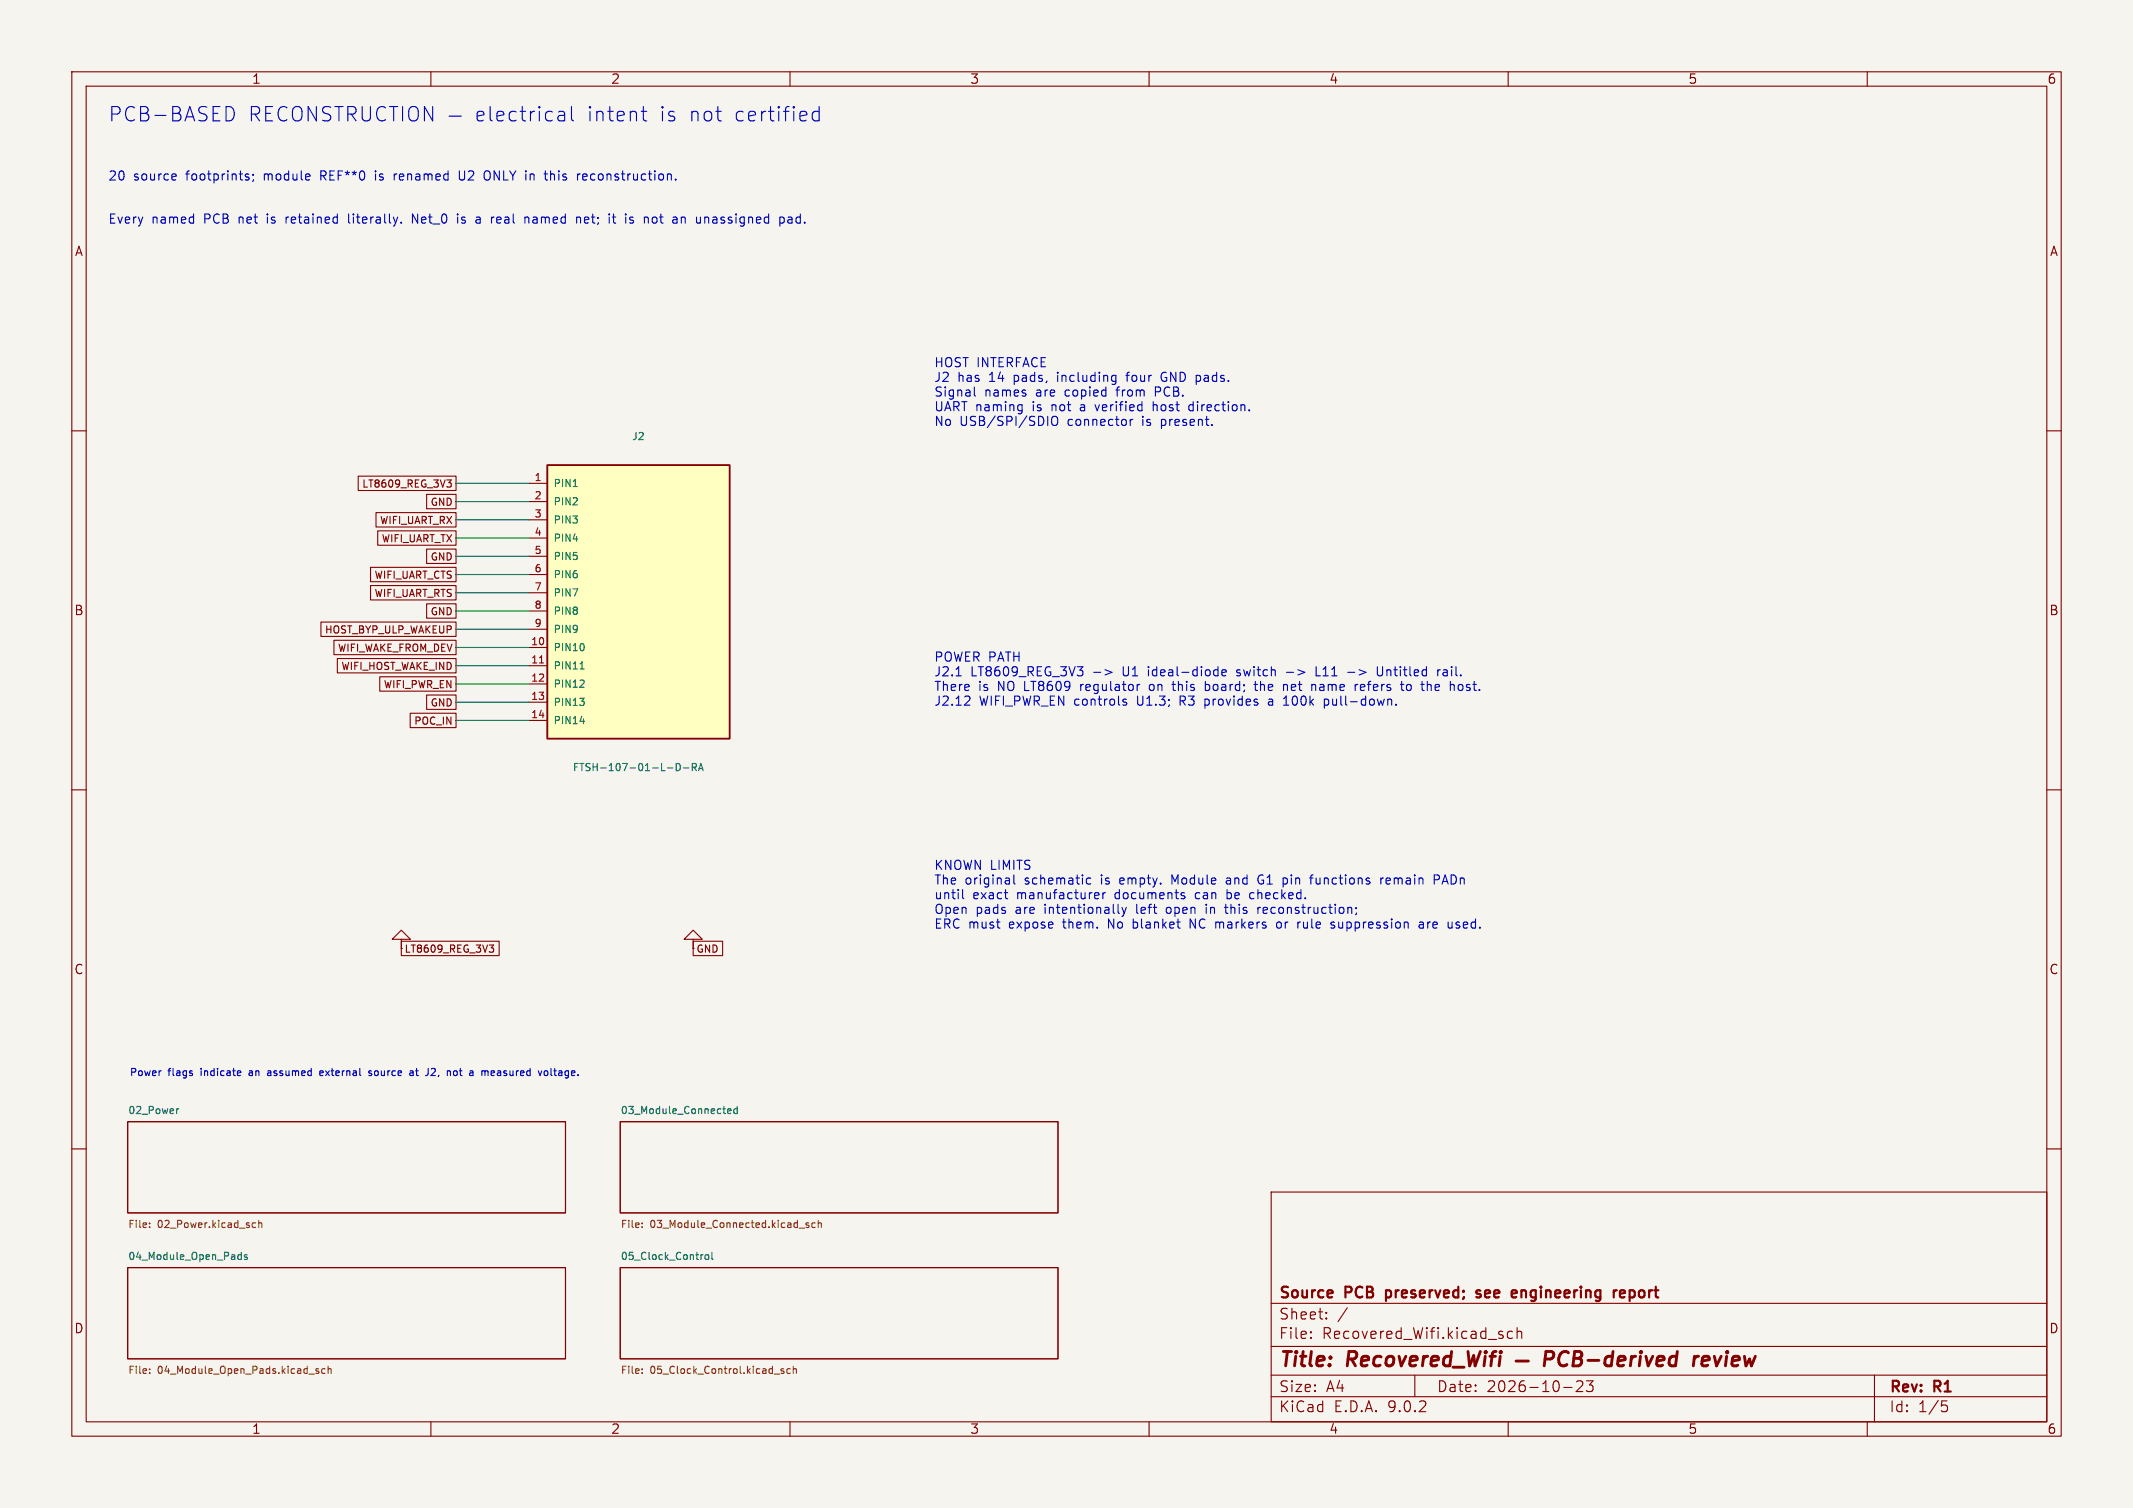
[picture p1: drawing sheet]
<svg xmlns="http://www.w3.org/2000/svg" width="297mm" height="210mm" viewBox="0 0 297 210" stroke-linecap="round" stroke-linejoin="round" font-family="sans-serif">
<path d="M0 0h297v210h-297z" fill="#f5f4ef" stroke="#f5f4ef" stroke-width=".14"/>
<g fill="none" stroke="#840000" stroke-width=".15">
<path d="M10 10h277v190h-277zM12 12h273v186h-273zM60 10v2M110 10v2M160 10v2M210 10v2M260 10v2M10 60h2M285 60h2M10 110h2M285 110h2M17.8 156.2h60.9v12.7h-60.9z"/>
<path d="M86.4 156.2h60.9v12.7h-60.9zM10 160h2M17.8 176.5h60.9v12.7h-60.9zM86.4 176.5h60.9v12.7h-60.9zM177 166h108v32h-108zM285 160h2M60 198v2M110 198v2M160 198v2M177 194.5h108M177 191.5h108M177 187.5h108"/>
<path d="M177 181.5h108M182.5 186.3h.1l-.1 .1M182.5 186.3v.1M182.5 185.5v.1M182.5 185.5h.1l-.1 .1M184.7 183.6v.1M184.7 183.6h-.1l.1 .1M184.7 182.8v.1M184.7 182.8h-.1l.1 .1M187.6 182.1l-1.3 2M197 191.5v3M209.2 186l.1 .1-.1 .2"/>
<path d="M210 198v2M210.6 185.5l-.4-.1-.3 .3v.4l.1 .2 .2 .1 .4-.1M211.2 185.5a.37 .37 0 0 1 .7 .1v.8M211.2 184.9v1.5M217.7 193.2h1.2M219.5 192.4l.2-.1 .5 .1a.41 .41 0 0 1 .1 .5l-.8 .9h.9M220.9 192.3h.9l-.5 .6a.41 .41 0 0 1 .5 .3v.3l-.1 .2-.6 .1-.2-.1M260 198v2M261 191.5v6.5M270.4 195.1h.7M270.5 195.7h.4l.3 .3v.3l-.2 .2-.5 .1"/>
</g>
<g fill="none" stroke="#840000" stroke-width=".4">
<path d="M211.1 189.5h1.7M215.1 189.3h.8a.55 .55 0 0 0 .4-.5 .55 .55 0 0 0-.3-.6h-.7l-.3 2M218.4 188.4a.8 .8 0 0 0-.9-.1 .8 .8 0 0 0-.4 .8 .76 .76 0 0 0 .1 .9 .76 .76 0 0 0 .9 .1l.1-.1M219.1 189.2h.7M219.3 188.2h.6a.49 .49 0 0 1 .4 .5 .49 .49 0 0 1-.5 .5l.3 .1a.58 .58 0 0 1-.3 .9h-.8zM221.1 189.4h1.5M224.5 189a.66 .66 0 0 0-1 .3l-.1 .5 .2 .3 .2 .1 .6-.1M224.6 188.2l-.3 2M225.3 189.5l1-.1-.1-.4-.2-.1-.5 .1-.2 .2-.1 .7 .1 .2 .2 .1 .6-.1M227.2 188.9l-.2 1.3M227.8 188.9a.59 .59 0 0 0-.7 .4M228.4 188.9l-.1 1.3"/>
<path d="M228.5 188.2v.2M228.5 188.2l-.1 .1 .1 .1M228.5 188.2l.1 .1-.1 .1M229.2 188.9l.3 1.3 .6-1.3M230.7 189.5l1-.1-.1-.4-.1-.1-.6 .1-.1 .2-.1 .7v.2l.2 .1 .6-.1M233.5 189a.66 .66 0 0 0-1 .3l-.1 .5 .2 .3 .1 .1 .6-.1M233.6 188.2l-.3 2M235.9 188.9l-.1 1.3M236.5 188.9a.59 .59 0 0 0-.6 .4M237.8 188.9l-.6 .1-.1 .2-.1 .7v.2l.2 .1h.4M238 189.4l-1 .1"/>
</g>
<path d="M193 179.7v1.5M193.1 179.7l-.1 .1M206.1 179.8l-.3-.1-.2 .2v.2l.5 .2 .1 .1-.1 .2-.1 .1-.4-.1M211 179.7l.1 .1 .1 .2-.7 .2M225.1 179.7l-.3 .1M193 180.6l.1 .1M211.1 180.6l-.1 .1M225.6 180.2l.7-.2-.1-.2-.4-.1-.2 .2v.7l.2 .1 .4-.1" fill="none" stroke="#840000" stroke-width=".3"/>
<path d="M24.6 154.4v.7M24.9 154.4l-.3 .2M101.3 154.7h.5l-.1-.2-.2-.1-.2 .2 .1 .4h.3M102.7 154.5l-.3-.1-.2 .2 .1 .4h.4M102.7 154.1v1M33.2 174.8h.4M33.2 175.4h.4M33.6 174.4v1M34.4 174.8l-.2-.1-.2 .2 .1 .1 .3 .1v.3h-.4M97.8 174.7h.1M98.2 174.8l.2-.1 .3 .1v.4l-.1 .2h-.2l-.2-.1zM99.1 174.4v.9l.2 .1" fill="none" stroke="#006464" stroke-width=".15"/>
<g fill="none" stroke="#725600" stroke-width=".15">
<path d="M20.8 170.9h.1M20.8 170.3v.1M35.2 170.9h.4M35.2 170.3h.4M36 170.4l.2-.1h.2l.1 .6M36 169.9v1M89.4 170.9h.1M89.4 170.3v.1M111.3 171h.7M112.6 170.3h-.2l-.2 .1 .1 .2 .3 .1v.2h-.4M113.5 170.3h-.3l-.2 .2 .1 .4h.4M113.9 170.4l.2-.1h.2l.1 .6"/>
<path d="M113.9 169.9v1M20.8 190.7h.1M20.8 191.2v.1M44 190.8l.4 .3-.1 .2-.3-.1M44.4 190.7l-.3-.1-.1 .1M45.3 190.7l-.3-.1-.2 .2 .1 .4h.4M45.7 190.7l.1-.1 .3 .1v.6M45.7 190.3v1M89.4 190.7h.1M89.4 191.2v.1M109.1 190.7l-.2-.1-.2 .1 .1 .2 .3 .1v.2h-.4M110 190.7l-.3-.1-.1 .2 .1 .4h.3"/>
<path d="M110.5 190.7l.1-.1 .2 .1 .1 .6M110.5 190.3v1"/>
</g>
<path d="M76.2 64.8h25.4v38.1h-25.4z" fill="#ffffc2"/>
<path d="M76.2 64.8h25.4v38.1h-25.4z" fill="none" stroke="#840000" stroke-width=".25"/>
<g fill="none" stroke="#840000" stroke-width=".15">
<path d="M49.9 66.3h13.6v2h-13.6zM51.6 79h11.9v2h-11.9zM52.4 71.4h11.1v2h-11.1zM52.6 73.9h10.9v2h-10.9zM59.4 76.5h4.1v2h-4.1zM59.4 68.8h4.1v2.1h-4.1zM62.2 66.8h.6l-.3 .4 .3 .1v.3l-.2 .2h-.2M73.7 67.3h2.5M73.7 69.9h2.5M73.7 72.4h2.5M73.7 74.9h2.5M73.7 77.5h2.5"/>
<path d="M44.7 86.6h18.8v2h-18.8zM46.5 89.2h17v2h-17zM47 91.7h16.5v2h-16.5zM51.6 81.5h11.9v2.1h-11.9zM52.9 94.2h10.6v2.1h-10.6zM57.1 99.3h6.4v2h-6.4zM59.4 84.1h4.1v2h-4.1zM59.4 96.8h4.1v2h-4.1zM73.7 80h2.5M73.7 82.6h2.5M73.7 85.1h2.5M73.7 87.6h2.5"/>
<path d="M73.7 90.2h2.5M73.7 92.7h2.5M73.7 95.3h2.5M73.7 97.8h2.5M73.7 100.3h2.5M55.9 130.8h1.2l-1.2-1.3-1.3 1.3h1.3v1.3M55.9 131.1h13.6v2h-13.6zM68.1 131.6h.6l-.3 .4 .3 .1v.3l-.2 .2h-.2M96.5 130.8h1.3l-1.3-1.3-1.3 1.3h1.3v1.3M96.5 131.1h4.1v2h-4.1z"/>
</g>
<g fill="none" stroke="#006464" stroke-width=".15">
<path d="M79.8 67.8h.6M80.7 97.2h.6l-.3 .4M80.8 93.2h.5M81.2 94.8l.1 .1v.2l-.6 .6h.6M81.3 89.8v.6M81.3 97.7v.4M80.8 100.5h.6M92.9 106.9h.8M94.2 106.3a.51 .51 0 0 1 .5 .5 .51 .51 0 0 1-.5 .5zM95.2 106.9h.7M96.4 106.8h.5l.1-.1-.1-.3-.5-.1v1M96.6 106.8l.4 .5"/>
<path d="M97.3 107.3l.3-1 .3 1M97.4 107h.4"/>
</g>
<path d="M75.1 92.3h.6" fill="none" stroke="#a90000" stroke-width=".15"/>
<g fill="none" stroke="#009600" stroke-width=".15">
<path d="M63.5 72.4h10.2M63.5 69.9h10.2M63.5 77.5h10.2M63.5 74.9h10.2M63.5 67.3h10.2M63.5 87.6h10.2M63.5 90.2h10.2M63.5 85.1h10.2M63.5 82.6h10.2M63.5 80h10.2M63.5 97.8h10.2M63.5 95.3h10.2"/>
<path d="M63.5 92.7h10.2M63.5 100.3h10.2"/>
</g>
<g fill="none" stroke="#0000c2" stroke-width=".15">
<path d="M31.5 14.8a1.05 1.05 0 0 1 1.1 .7 1.05 1.05 0 0 1-.4 1.2l-.7 .1M35 15.9h.8a.54 .54 0 0 0 .4-.5 .54 .54 0 0 0-.4-.6h-.8v2M35.5 15.9l.6 .9M37 15.8h.7M38 14.8h-1v2h1M40 15a.75 .75 0 0 0-.9-.1 .75 .75 0 0 0-.4 .8 .85 .85 0 0 0 .2 .9 .85 .85 0 0 0 1 .1l.1-.1M41 14.9a.66 .66 0 0 1 .7 0 .66 .66 0 0 1 .4 .6v.7a.67 .67 0 0 1-.7 .7 .67 .67 0 0 1-.7-.7v-.7l.1-.4zM44.1 14.8v2l-1.2-2v2M46.1 14.9l-.8-.1a.49 .49 0 0 0-.4 .5 .49 .49 0 0 0 .4 .5 .73 .73 0 0 1 .8 .5 .51 .51 0 0 1-.4 .5l-.8-.1M46.6 14.8h1.2M47.2 14.8v2M48.4 15.9h.8a.54 .54 0 0 0 .4-.5 .54 .54 0 0 0-.4-.6h-.8v2"/>
<path d="M48.9 15.9l.7 .9M50.4 14.8v1.7l.4 .3 .6-.1 .2-.2v-1.7M53.7 15a.75 .75 0 0 0-.9-.1 .75 .75 0 0 0-.4 .8 .85 .85 0 0 0 .3 .9 .85 .85 0 0 0 .9 .1l.1-.1M54.2 14.8h1.2M54.8 14.8v2M56.1 14.8v2M57.2 14.9a.66 .66 0 0 1 .7 0 .66 .66 0 0 1 .3 .6v.7a.67 .67 0 0 1-.6 .7 .67 .67 0 0 1-.7-.7v-.7l.1-.4zM60.2 14.8v2l-1.1-2v2M62.5 16.2h1.7M66.4 16.2l1-.2-.1-.4-.6-.1-.3 .3v.8l.1 .1 .2 .1 .6-.1M68.2 14.8v1.8l.3 .2M69.2 16.2l.9-.2v-.4l-.6-.1-.3 .3v.8l.1 .1 .2 .1 .6-.1"/>
<path d="M71.9 15.6l-.6-.1-.4 .4v.6l.2 .2 .2 .1 .6-.1M72.4 15.5h.8M72.7 14.8v1.8l.1 .1 .4 .1M73.9 15.5v1.3M74.4 15.5a.51 .51 0 0 0-.5 .4M75.1 14.8v.2M75.1 15.5v1.3M75.1 14.8l-.1 .1 .1 .1M75.1 14.8l.1 .1-.1 .1M76.9 15.6l-.6-.1-.3 .4v.6l.1 .2 .2 .1 .6-.1M77.8 15.6l.2-.1 .5 .1 .1 .2v1M78.6 16l-.6 .1a.39 .39 0 0 0-.3 .4 .39 .39 0 0 0 .3 .3l.6-.1"/>
<path d="M79.6 14.8v1.8l.3 .2M89.3 15.5h.8M89.6 14.8v1.8l.1 .1 .4 .1M114.1 15.6l-.6-.1-.4 .4v.6l.2 .2 .2 .1 .6-.1M114.1 14.8v2M24.4 24.2l.1 .1v.2l-.6 .1M24.5 25l-.1 .1M34.2 24.6h.3l.2 .2-.1 .2-.3 .1M34.2 24.3h.4M35.2 24.3v.1M35.3 25l-.1 .3M39.8 30.2v.9"/>
<path d="M40.1 30.2l-.3 .3M48.5 29.8v1.1l.2 .2M52.3 23.8v.1M52.3 24.2v.9M54.9 24.2v.9M55.3 24.2l-.3 .1-.1 .2M55.9 31v.1M57.4 31.1v-1.3l.8 1.3M63.7 29.8v.1M64 23.8v1l.2 .3 .4-.1M64.3 31l.3 .1M64.4 30.2l-.1 .2 .1 .2"/>
<path d="M66.7 30.2l.2 .2v.7M66.9 31l-.2 .1M66.9 30.5l-.2 .1M67.7 23.8h.3l.2 .2M68.2 24.9l-.2 .2h-.3M69.2 31l.4 .1M69.6 30.2l-.4 .1M69.8 30.5l-.6 .1M73.5 30.2l.1 .2v.7M74.6 30.2l-.4 .1M74.7 30.6h-.3a.25 .25 0 0 0-.2 .2 .25 .25 0 0 0 .2 .3h.3M76.7 23.8v1.3"/>
<path d="M77 24.2l-.3 .1M81.1 24.6l.6-.1v-.2l-.4-.1-.2 .2 .1 .6h.5M81.9 30.3l-.3-.1-.2 .2v.6h.5M82 30.5l-.6 .1M91.4 30.3l.1 .2v.3l-.1 .2M91.8 30.2h.5M99.6 30.2l-.3 .1M99.7 30.6h-.3a.25 .25 0 0 0-.2 .2 .25 .25 0 0 0 .2 .3h.3M109.7 30.3h.5l.1 .8M110.3 30.5l-.4 .1a.25 .25 0 0 0-.2 .2 .25 .25 0 0 0 .2 .3l.4-.1M111.4 30.3l-.3-.1-.3 .3v.3l.2 .2h.4M135.7 53.9v1.1l.1 .2"/>
<path d="M142 56.4h.3M142.3 56.4v1l-.2 .2M142.3 57.1l-.3 .1M146.5 58.2a.85 .85 0 0 0 .2 1.1 .43 .43 0 0 0 .6-.5l-.1-.6M152.5 56.4l.3 .8M155 52.3h.4M155.4 52.3v1l-.3 .2M155.4 53.1h-.4M156.8 52.3h.5M157 51.9v1.2M157.4 58.4v.9M157.7 58.4l-.2 .1-.1 .1"/>
<path d="M160.6 55.9v1.3M160.9 54.6h.5M160.9 56.4l-.3 .1M161.4 53.9h-.5v1.3M162.1 51.8a.68 .68 0 0 0-.4 .7 .68 .68 0 0 0 .4 .6M166.1 56.4h-.3l-.3 .2v.4l.2 .1h.4M133.1 94.1h.7M135.1 97.2l-.1 .3-.7 .7h.8M150 92.8h.8l-.4 .5M150.7 93.4l.1 .2v.3l-.1 .2M152.3 93.6h1M153.9 93.3l.9 .3-.9 .4"/>
<path d="M156.4 97.7l.4 .1 .1 .2-.2 .2-.4-.1M158.7 95.3l-.2 .1M160.2 95.4l-.2 .2v.3l.2 .2M163.2 95.3h.5M163.4 94.9v1.1v.1l.3 .1M167.8 97.4v1.2M167.8 98.1l.1 .1M167.8 95.4l.4-.1 .2 .1M167.8 94.9v1.3M167.9 97.4h-.1M168.4 96l-.2 .2-.4-.1M169.5 93.3h.1"/>
<path d="M169.6 92.8v1.3M169.6 94.1h-.1M170.1 93.7l.6-.1v-.3h-.4l-.2 .2 .1 .6h.5M172.2 94.1h.1M172.4 93.3l-.2 .2 .2 .2M174.6 95.3h.5M174.8 94.9v1.1l.1 .1 .2 .1M176.7 97.4h.5v.8M177.2 97.7h-.4a.25 .25 0 0 0-.2 .3 .25 .25 0 0 0 .2 .2l.4-.1M178.7 98.2h.7M178.7 97.3l.4-.4v1.3M178.9 95.3l.3 .1 .1 .1v.7"/>
<path d="M179.1 93.6h1M183.1 95.4l.1 .8M183.3 92.8v1.3h.6M183.8 95.7v.4M184.4 97.4h.4l.2 .2v.4l-.1 .1h-.5M184.4 97.4v1.2M187.7 93.6h.9M189.4 95.7l.6-.1v-.2l-.4-.1-.2 .2 .1 .6h.5M191.8 92.8v1.1l.2 .2h.4l.1-.2v-1.1M194.4 98.1v.1M195.9 95.4l.2-.1 .3 .1 .1 .5-.1 .2-.3 .1-.2-.2zM199.2 95.4l.1 .8"/>
<path d="M200.2 93.3v.8M200.6 93.3h-.3l-.1 .2M201.3 93.3h-.3M201.4 93.6h-.3a.25 .25 0 0 0-.2 .3 .25 .25 0 0 0 .2 .2h.3M203.2 95.4l.3-.1 .2 .3-.1 .4-.1 .2-.3-.1M134 123.9v1.1l.2 .2M140.2 125.2h.1M141.2 121.8v1.1l.1 .2M151.3 123l.2 .1h.4M151.9 122.3h-.4l-.2 .1M152.6 124.3l.4 .1v.2l-.6 .1M153 125.1l-.4 .1"/>
<path d="M153.6 124.3v.9M153.9 124.3l-.2 .1-.1 .2M155.7 125.9v1.1l.2 .2M156.2 126.4l.3 .8M156.5 127.2l-.1 .3-.2 .1M156.8 126.4l-.3 .8M157.8 128v1.3M157.8 129.2l.1 .1M157.9 128.4l-.1 .1M162.5 126.4l-.1 .2v.4l.1 .1M163.6 122.8l-.4-1v1.3M164.6 124.7l.3 .1 .1 .2-.2 .2h-.2"/>
<path d="M164.6 124.3l.3 .1M165.7 129.3v-1.3l.7 1.3M168 126.4v.8M170.5 126.4h.5M170.7 125.9v1.1v.1l.3 .1M170.9 123.9v1.3M170.9 125.1l.1 .1M171 124.3l-.1 .1M171.2 122.3h-.4M171.2 122.6h-.3a.25 .25 0 0 0-.2 .3 .25 .25 0 0 0 .2 .2h.3M174.5 124.3l-.4 .1-.1 .2 .1 .4 .4 .2M175.2 126.4v.8"/>
<path d="M175.5 126.4h-.2l-.1 .2M175.7 122.6h.2M175.8 121.8a.64 .64 0 0 0-.7 .7 .64 .64 0 0 0 .6 .6h.2M175.9 126.4v.7M176.5 126.7l-.6 .1M177.9 128.5l-.1 .1v.4l.2 .3 .3-.1 .1-.2v-.4l-.1-.1M178.8 122.3h.3l.2 .2-.1 .5-.4 .1M181.5 128.4v.7l.2 .2M182.4 122.3h.4M182.7 121.8h.1M183.3 122.3v.6l.1 .2M185.5 128.8l.3 .1 .1 .2-.2 .2h-.3"/>
<path d="M186.4 128.4l.1 .8M188.8 126.4v.1M188.9 127.1l-.1 .3M192.3 122.3v.8M192.6 122.3h-.2l-.1 .2M193.4 122.3h-.2l-.2 .2 .1 .6h.3M193.6 122.6l-.6 .1M197.7 128.5h.4l.1 .8M198.2 128.7l-.4 .1a.25 .25 0 0 0-.2 .2 .25 .25 0 0 0 .2 .3l.4-.1M198.8 128.4v.9M199 128.4l-.2 .2M199.7 121.8h.5l.2 .3-.1 .4h-.6"/>
<path d="M200.9 122.8h.6M201.2 121.8l-.4 1.3M202.7 129.2h.5M203.2 128.5l-.3-.1-.2 .2 .1 .2 .4 .1M22.3 149.1h.1M33.4 149.1l.1 .3-.4 .1M33.5 149.7l-.1 .1M34.7 149.5v.2M37.6 149.1l-.3 .1M37.6 149.4h-.2l-.2 .2 .1 .1 .3 .1M44.5 149.5l.5-.1v-.2l-.3-.1-.2 .2 .1 .4h.4M51.7 149.2l-.2-.1-.2 .2 .1 .1 .3 .1v.2h-.4"/>
<path d="M52.2 149.2v.5M57.2 149.1l.3 .1v.6M57.5 149.7l-.3 .1M57.5 149.4h-.3M57.9 149.1h.3M58 148.8v.8l.1 .2M60.1 148.8h.3l.2 .2M60.6 149.1l-.6 .7h.6M63.2 149.2l.3-.1 .2 .2-.1 .4h-.4M67.1 149.1v.7M67.2 149.1l-.1 .1M76.1 149.1l.2 .2v.3l-.2 .2"/>
<path d="M76.7 148.8v.8l.2 .2M77.1 149.1h.4M77.2 148.8v.8l.2 .2"/>
</g>
<g font-size="2.8" fill="#0000c2">
<text x="15" y="17.2">PCB-BASED</text>
<text x="81.8" y="17.2">intent</text>
<text x="92" y="17.2">is</text>
<text x="96.1" y="17.2">not</text>
<text x="102.4" y="17.2">certified</text>
</g>
<g font-size="2.8" fill="#840000">
<text x="178" y="190.9">Title:</text>
<text x="187.7" y="190.9">Recovered_Wifi</text>
<text x="238.2" y="190.9">review</text>
</g>
<g font-size="2.1" fill="#840000">
<text x="178" y="184">Sheet:</text>
<text x="178" y="181.2">Source</text>
<text x="187.4" y="181.2">PCB</text>
<text x="193.6" y="181.2">preserved;</text>
<text x="206.9" y="181.2">see</text>
<text x="212.4" y="181.2">engineering</text>
<text x="227.1" y="181.2">report</text>
<text x="178" y="186.7">File:</text>
<text x="184.1" y="186.7">Recovered_Wifi.kicad_sch</text>
<text x="178" y="196.9">KiCad</text>
<text x="178" y="194.1">Size:</text>
<text x="184.7" y="194.1">A4</text>
<text x="185.7" y="196.9">E.D.A.</text>
<text x="193.3" y="196.9">9.0.2</text>
<text x="200" y="194.1">Date:</text>
<text x="207" y="194.1">2026-10-23</text>
<text x="263" y="194.3">Rev:</text>
<text x="263" y="196.9">Id:</text>
<text x="267.1" y="196.9">1/5</text>
<text x="269.4" y="194.3">R1</text>
</g>
<g font-size="1.8" fill="#840000">
<text x="35" y="11.9">1</text>
<text x="85" y="11.9">2</text>
<text x="135" y="11.9">3</text>
<text x="185" y="11.9">4</text>
<text x="235" y="11.9">5</text>
<text x="285" y="11.9">6</text>
<text x="10.3" y="35.9">A</text>
<text x="285.3" y="35.9">A</text>
<text x="10.3" y="85.9">B</text>
<text x="285.3" y="85.9">B</text>
<text x="10.3" y="135.9">C</text>
<text x="285.3" y="135.9">C</text>
<text x="10.3" y="185.9">D</text>
<text x="285.3" y="185.9">D</text>
<text x="35" y="199.9">1</text>
<text x="85" y="199.9">2</text>
<text x="135" y="199.9">3</text>
<text x="185" y="199.9">4</text>
<text x="235" y="199.9">5</text>
<text x="285" y="199.9">6</text>
</g>
<g font-size="1.8" fill="#0000c2">
<text x="15" y="25.5">20</text>
<text x="18.6" y="25.5">source</text>
<text x="26.1" y="25.5">footprints;</text>
<text x="37" y="25.5">module</text>
<text x="45.1" y="25.5">REF**0</text>
<text x="52.9" y="25.5">is</text>
<text x="55.7" y="25.5">renamed</text>
<text x="65" y="25.5">U2</text>
<text x="68.7" y="25.5">ONLY in</text>
<text x="77.6" y="25.5">this</text>
<text x="82.2" y="25.5">reconstruction.</text>
<text x="15" y="31.5">Every</text>
<text x="21.1" y="31.5">named</text>
<text x="28.5" y="31.5">PCB</text>
<text x="33.5" y="31.5">net</text>
<text x="37.6" y="31.5">is</text>
<text x="40.4" y="31.5">retained</text>
<text x="49.4" y="31.5">literally.</text>
<text x="58.5" y="31.5">Net_0</text>
<text x="64.9" y="31.5">is</text>
<text x="67.7" y="31.5">a</text>
<text x="70.1" y="31.5">real</text>
<text x="74.9" y="31.5">named</text>
<text x="82.3" y="31.5">net;</text>
<text x="87.1" y="31.5">it</text>
<text x="89.6" y="31.5">is</text>
<text x="92.4" y="31.5">not</text>
<text x="96.6" y="31.5">an</text>
<text x="100" y="31.5">unassigned</text>
<text x="111.9" y="31.5">pad.</text>
<text x="130" y="51.5">HOST INTERFACE</text>
<text x="130" y="53.5">J2</text>
<text x="133.3" y="53.5">has</text>
<text x="137.8" y="53.5">14</text>
<text x="141.4" y="53.5">pads,</text>
<text x="147.7" y="53.5">including</text>
<text x="157.6" y="53.5">four</text>
<text x="162.5" y="53.5">GND pads.</text>
<text x="130" y="55.6">Signal</text>
<text x="130" y="57.6">UART naming</text>
<text x="130" y="59.7">No</text>
<text x="133.7" y="59.7">USB/SPI/SDIO</text>
<text x="137.1" y="55.6">names</text>
<text x="143.9" y="57.6">is</text>
<text x="144.4" y="55.6">are</text>
<text x="146.7" y="57.6">not</text>
<text x="148.6" y="55.6">copied</text>
<text x="148.8" y="59.7">connector</text>
<text x="150.9" y="57.6">a</text>
<text x="153.2" y="57.6">verified</text>
<text x="156" y="55.6">from</text>
<text x="159.3" y="59.7">is</text>
<text x="161.4" y="57.6">host</text>
<text x="161.5" y="55.6">PCB.</text>
<text x="162.1" y="59.7">present.</text>
<text x="166.6" y="57.6">direction.</text>
<text x="130" y="92.5">POWER PATH</text>
<text x="130" y="94.5">J2.1</text>
<text x="135.2" y="94.5">LT8609_REG_3V3</text>
<text x="156.6" y="94.5">U1</text>
<text x="160.3" y="94.5">ideal-diode</text>
<text x="172.9" y="94.5">switch</text>
<text x="180" y="94.5">-&gt;</text>
<text x="184.3" y="94.5">L11</text>
<text x="188.9" y="94.5">-&gt;</text>
<text x="193.2" y="94.5">Untitled</text>
<text x="201.8" y="94.5">rail.</text>
<text x="130" y="96.6">There</text>
<text x="130" y="98.6">J2.12</text>
<text x="136.3" y="96.6">is</text>
<text x="136.4" y="98.6">WIFI_PWR_EN controls</text>
<text x="139.1" y="96.6">NO LT8609</text>
<text x="150.9" y="96.6">regulator</text>
<text x="158.6" y="98.6">U1.3;</text>
<text x="160.7" y="96.6">on</text>
<text x="164.2" y="96.6">this</text>
<text x="164.7" y="98.6">R3</text>
<text x="168.4" y="98.6">provides</text>
<text x="168.9" y="96.6">board;</text>
<text x="176" y="96.6">the</text>
<text x="179.8" y="98.6">100k</text>
<text x="180.1" y="96.6">net</text>
<text x="184.3" y="96.6">name</text>
<text x="185.6" y="98.6">pull-down.</text>
<text x="190.5" y="96.6">refers</text>
<text x="197.2" y="96.6">to</text>
<text x="200.3" y="96.6">the</text>
<text x="204.4" y="96.6">host.</text>
<text x="130" y="121.5">KNOWN LIMITS</text>
<text x="130" y="123.5">The</text>
<text x="130" y="125.6">until</text>
<text x="134.4" y="123.5">original</text>
<text x="135.5" y="125.6">exact</text>
<text x="141.7" y="125.6">manufacturer</text>
<text x="142.8" y="123.5">schematic</text>
<text x="153.6" y="123.5">is</text>
<text x="155.5" y="125.6">documents</text>
<text x="156.4" y="123.5">empty.</text>
<text x="163.8" y="123.5">Module</text>
<text x="166.9" y="125.6">can</text>
<text x="171.5" y="125.6">be</text>
<text x="171.6" y="123.5">and</text>
<text x="174.9" y="125.6">checked.</text>
<text x="176.2" y="123.5">G1</text>
<text x="179.9" y="123.5">pin</text>
<text x="184" y="123.5">functions</text>
<text x="193.9" y="123.5">remain</text>
<text x="201.5" y="123.5">PADn</text>
<text x="130" y="127.6">Open</text>
<text x="130" y="129.7">ERC must</text>
<text x="135.9" y="127.6">pads</text>
<text x="140.6" y="129.7">expose</text>
<text x="141.5" y="127.6">are</text>
<text x="145.7" y="127.6">intentionally</text>
<text x="148.3" y="129.7">them.</text>
<text x="154.8" y="129.7">No</text>
<text x="158.4" y="129.7">blanket</text>
<text x="158.7" y="127.6">left</text>
<text x="163.1" y="127.6">open</text>
<text x="166.5" y="129.7">NC markers</text>
<text x="168.8" y="127.6">in</text>
<text x="171.7" y="127.6">this</text>
<text x="176.4" y="127.6">reconstruction;</text>
<text x="179" y="129.7">or</text>
<text x="182.1" y="129.7">rule</text>
<text x="187" y="129.7">suppression</text>
<text x="199.5" y="129.7">are</text>
<text x="203.7" y="129.7">used.</text>
</g>
<g font-size="1.4" fill="#006464">
<text x="87.9" y="61.5">J2</text>
<text x="77" y="68">PIN1</text>
<text x="77" y="70.6">PIN2</text>
<text x="77" y="73.1">PIN3</text>
<text x="77" y="75.7">PIN4</text>
<text x="77" y="78.2">PIN5</text>
<text x="77" y="80.7">PIN6</text>
<text x="77" y="83.3">PIN7</text>
<text x="77" y="85.8">PIN8</text>
<text x="77" y="88.4">PIN9</text>
<text x="77" y="90.9">PIN10</text>
<text x="77" y="93.4">PIN11</text>
<text x="77" y="96">PIN12</text>
<text x="77" y="98.5">PIN13</text>
<text x="77" y="101.1">PIN14</text>
<text x="79.7" y="107.6">FTSH-107-01-L-D-RA</text>
<text x="17.8" y="155.2">02_Power</text>
<text x="86.4" y="155.2">03_Module_Connected</text>
<text x="17.8" y="175.5">04_Module_Open_Pads</text>
<text x="86.4" y="175.5">05_Clock_Control</text>
</g>
<g font-size="1.4" fill="#840000">
<text x="50.3" y="68.1">LT8609_REG_3V3</text>
<text x="59.8" y="70.7">GND</text>
<text x="52.8" y="73.2">WIFI_UART_RX</text>
<text x="53" y="75.7">WIFI_UART_TX</text>
<text x="52" y="83.4">WIFI_UART_RTS</text>
<text x="52" y="80.8">WIFI_UART_CTS</text>
<text x="59.8" y="78.3">GND</text>
<text x="45.1" y="88.4">HOST_BYP_ULP_WAKEUP</text>
<text x="59.8" y="85.9">GND</text>
<text x="46.9" y="91">WIFI_WAKE_FROM_DEV</text>
<text x="47.4" y="93.5">WIFI_HOST_WAKE_IND</text>
<text x="53.3" y="96.1">WIFI_PWR_EN</text>
<text x="57.5" y="101.1">POC_IN</text>
<text x="59.8" y="98.6">GND</text>
<text x="56.3" y="132.9">LT8609_REG_3V3</text>
<text x="96.9" y="132.9">GND</text>
</g>
<g font-size="1.4" fill="#a90000">
<text x="74.3" y="67.1">1</text>
<text x="74.3" y="69.6">2</text>
<text x="74.3" y="72.1">3</text>
<text x="74.3" y="74.7">4</text>
<text x="74.3" y="77.2">5</text>
<text x="74.3" y="79.8">6</text>
<text x="74.3" y="82.3">7</text>
<text x="73.8" y="89.9">10</text>
<text x="74.3" y="84.8">8</text>
<text x="74.3" y="87.4">9</text>
<text x="73.8" y="92.5">11</text>
<text x="73.8" y="95">12</text>
<text x="73.8" y="97.5">13</text>
<text x="73.8" y="100.1">14</text>
</g>
<g font-size="1.4" fill="#0000c2">
<text x="18" y="150.2">Power</text>
<text x="23.4" y="150.2">flags</text>
<text x="28.2" y="150.2">indicate</text>
<text x="35.2" y="150.2">an</text>
<text x="38" y="150.2">assumed</text>
<text x="45.5" y="150.2">external</text>
<text x="52.6" y="150.2">source</text>
<text x="58.6" y="150.2">at</text>
<text x="61.1" y="150.2">J2,</text>
<text x="64.3" y="150.2">not</text>
<text x="67.7" y="150.2">a</text>
<text x="69.6" y="150.2">measured</text>
<text x="77.8" y="150.2">voltage.</text>
</g>
<g font-size="1.4" fill="#725600">
<text x="17.8" y="171.4">File:</text>
<text x="22" y="171.4">02_Power.kicad_sch</text>
<text x="86.4" y="171.4">File:</text>
<text x="90.6" y="171.4">03_Module_Connected.kicad_sch</text>
<text x="17.8" y="191.7">File:</text>
<text x="22" y="191.7">04_Module_Open_Pads.kicad_sch</text>
<text x="86.4" y="191.7">File:</text>
<text x="90.6" y="191.7">05_Clock_Control.kicad_sch</text>
</g>
</svg>
